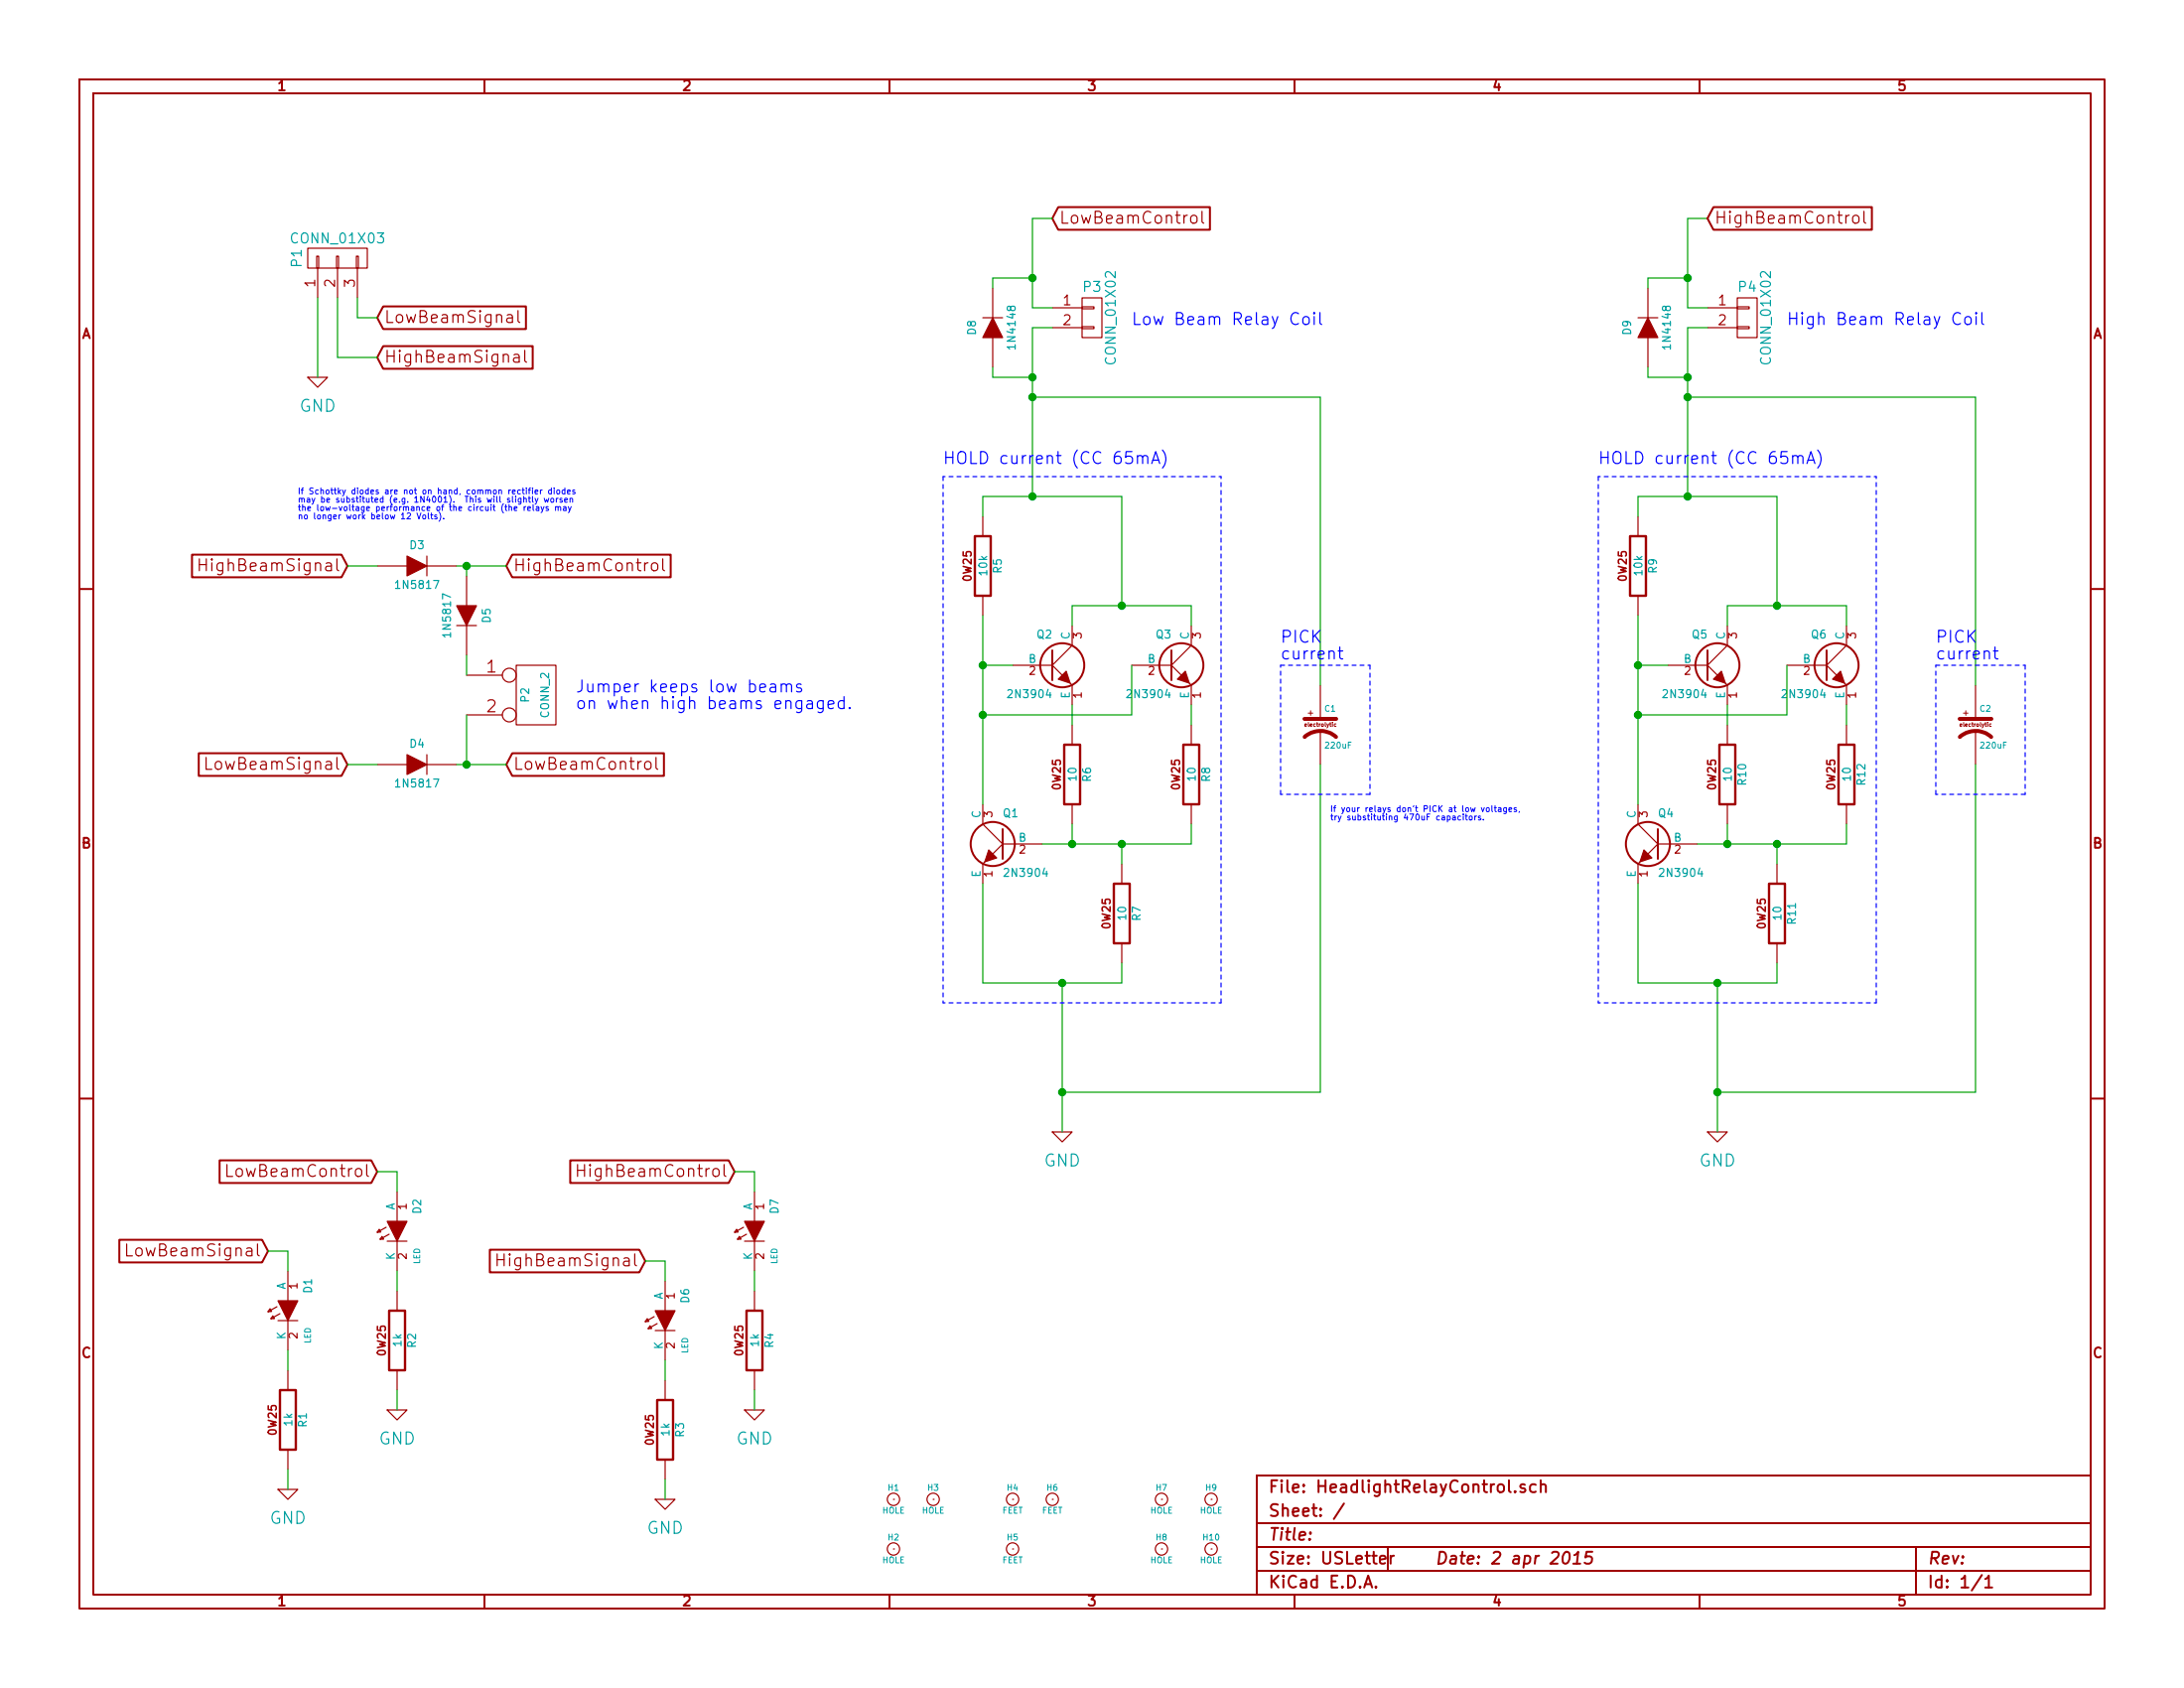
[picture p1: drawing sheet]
<svg xmlns="http://www.w3.org/2000/svg" width="279mm" height="216mm" viewBox="0 0 279 216" stroke-linecap="round" stroke-linejoin="round" font-family="sans-serif">
<g fill="none" stroke="#a00000" stroke-width=".25">
<path d="M10.2 10.2h259v195.5h-259zM11.9 11.9h255.6v192.1h-255.6zM62 10.2v1.7M113.8 10.2v1.7M165.6 10.2v1.7M217.4 10.2v1.7M49 39.2h18.3v2.9h-18.3l-.7-1.5zM135.4 26.5h19.4v2.9h-19.4l-.8-1.5zM219.2 26.5h20.3v2.9h-20.3l-.8-1.5zM49 44.3h19.1v2.9h-19.1l-.7-1.5zM10.2 75.3h1.7M24.6 70.9h19.1l.7 1.5-.7 1.4h-19.1z"/>
<path d="M65.5 70.9h20.3v2.9h-20.3l-.7-1.4zM267.5 75.3h1.7M25.4 96.3h18.3l.7 1.5-.7 1.4h-18.3zM65.5 96.3h19.4v2.9h-19.4l-.7-1.4zM134.6 83.2v3.8M149.9 83.2v3.8M218.4 83.2v3.8M233.7 83.2v3.8M128.3 106v3.9M212.1 106v3.9M10.2 140.5h1.7M15.3 158.6h18.2l.8 1.4-.8 1.5h-18.2z"/>
<path d="M28.1 148.4h19.4l.8 1.5-.8 1.4h-19.4zM62.7 159.8h19.1l.7 1.5-.7 1.4h-19.1zM72.9 148.4h20.3l.8 1.5-.8 1.4h-20.3zM267.5 140.5h1.7M160.8 194.8h106.7M160.8 197.9h106.7M167.6 196l.1 .1-.1 .1v-.1v-.1v.2M171.9 192.3l-1.3 2M176.5 199.5l.8-.1-.1-.3-.4-.1-.3 .2 .1 .7 .2 .1 .4-.1M177.5 197.9v3M177.9 199v1M178.3 199a.4 .4 0 0 0-.4 .3"/>
<path d="M193 189.3v1.4l.3 .2M193.8 190.7l.1 .1-.1 .1v-.1v-.1v.2M195.1 189.9l-.4-.1-.2 .3 .1 .2 .5 .1v.2v.2l-.2 .1-.4-.1M196.5 189.9a.48 .48 0 0 0-.7 .1l-.1 .6a.48 .48 0 0 0 .8 .2M197.1 190a.38 .38 0 0 1 .7 .1v.8M197.1 189.3v1.6M200.2 198.6a.35 .35 0 0 1 .3-.1 .35 .35 0 0 1 .3 .3 .87 .87 0 0 1-.6 1.2l-.1-.1a1.14 1.14 0 0 1 .1-1.3zM201.3 200h.9M201.4 198.9l.5-.4-.2 1.5M203.7 198.5h-.7l-.2 .7 .2-.1h.6l.1 .3-.2 .5a.62 .62 0 0 1-.8 0M245.1 197.9v6.1M267.5 188.7h-106.7v15.3"/>
<path d="M62 204v1.7M113.8 204v1.7M160.8 200.9h106.7M165.6 204v1.7M174.5 203l.5-1.5 .5 1.5M174.7 202.6h.7M176 202.9l.1 .1h-.1h-.1l.1-.1v.1M217.4 204v1.7M253.5 201.4l-1.3 2M254 202l.1-.1 .3-.4v1.5M254 203h.9"/>
<circle cx="135.9" cy="85.1" r="2.82"/>
<circle cx="151.1" cy="85.1" r="2.82"/>
<circle cx="219.7" cy="85.1" r="2.82"/>
<circle cx="234.9" cy="85.1" r="2.82"/>
<circle cx="127" cy="107.9" r="2.82"/>
<circle cx="210.8" cy="107.9" r="2.82"/>
</g>
<g fill="none" stroke="#a00000" stroke-width=".15">
<path d="M39.4 31.8h7.6v2.5h-7.6zM40.5 32.8h.3v1.5h-.3zM40.6 34.3v3.8M43.1 32.8h.2v1.5h-.2zM43.2 34.3v3.8M45.6 32.8h.2v1.5h-.2zM45.7 34.3v3.8M66.3 39.7v1.3l.2 .2M127 36.8v3.8M134.6 39.4h3.8M138.4 39.2h1.6v.3h-1.6zM138.4 38.1h2.6v5.1h-2.6z"/>
<path d="M152.4 27.7a.42 .42 0 0 1 .4-.2 .42 .42 0 0 1 .3 .3v.5a.43 .43 0 0 1-.4 .3 .43 .43 0 0 1-.4-.3zM153.8 27v1.3l.2 .2M210.8 36.8v3.8M218.4 39.4h3.8M222.2 39.2h1.6v.3h-1.6zM222.2 38.1h2.6v5.1h-2.6zM237.1 27.7a.42 .42 0 0 1 .4-.2 .42 .42 0 0 1 .3 .3v.5a.43 .43 0 0 1-.4 .3 .43 .43 0 0 1-.4-.3zM238.5 27v1.3l.2 .2M39.4 48.3h2.5l-1.3 1.2zM64.9 40.3l.1-.1 .5 .1 .1 .2v.7M65.6 40.6l-.6 .1a.3 .3 0 0 0-.2 .3 .3 .3 0 0 0 .2 .2h.6M65.8 45.4l.1-.1 .4 .1 .1 .1v.8"/>
<path d="M66.4 45.7h-.5a.3 .3 0 0 0-.2 .3 .3 .3 0 0 0 .2 .3h.5M67.1 44.8v1.3l.3 .2M125.7 40.6h2.6M127 43.2v3.8M134.6 41.9h3.8M138.4 41.8h1.6v.2h-1.6zM209.5 40.6h2.6M210.8 43.2v3.8M218.4 41.9h3.8M222.2 41.8h1.6v.2h-1.6zM25.5 71.5v1.5M25.5 72.2h.9"/>
<path d="M43.1 71.5v1.3l.2 .2M48.3 72.4h3.8M54.6 71.1v2.6M54.6 72.4h3.8M59.7 73.7v3.8M83.4 72.1a.42 .42 0 0 1 .4-.1 .42 .42 0 0 1 .4 .3v.4a.43 .43 0 0 1-.5 .3 .43 .43 0 0 1-.4-.3zM84.8 71.5v1.3l.2 .2M125.7 66v2.6M125.7 76.2v2.5M209.5 66v2.6M209.5 76.2v2.5M26.4 96.9v1.5h.7"/>
<path d="M43.1 96.9v1.3l.2 .2M48.3 97.8h3.8M54.6 96.5v2.6M54.6 97.8h3.8M58.4 80h2.6M59.7 80v3.8M59.7 86.4h4.6M59.7 91.4h4.6M66 85.1h5.1v7.6h-5.1zM82.6 97.5a.42 .42 0 0 1 .7 .2v.4a.43 .43 0 0 1-.4 .3 .43 .43 0 0 1-.4-.3v-.4zM83.9 96.9v1.3l.3 .2M129.5 85.1h5.1"/>
<path d="M134.6 85.1l1.3 1.3M136.9 87.4l.3 .2v2.6M137.2 80v2.6l-2.6 2.5M137.2 92.7v2.6M144.8 85.1h5.1M149.9 85.1l1.2 1.3M152.1 87.4l.3 .2v2.6M152.4 80v2.6l-2.5 2.5M152.4 92.7v2.6M168.9 87.6v4.3M168.9 93.5v4.3M213.4 85.1h5"/>
<path d="M218.4 85.1l1.3 1.3M220.7 87.4l.3 .2v2.6M221 80v2.6l-2.6 2.5M221 92.7v2.6M228.6 85.1h5.1M233.7 85.1l1.2 1.3M236 87.4l.2 .2v2.6M236.2 80v2.6l-2.5 2.5M236.2 92.7v2.6M252.7 87.6v4.3M252.7 93.5v4.3M125.7 102.9v2.5l2.6 2.6"/>
<path d="M126 110.2l-.3 .3v2.5M128.3 108l-1.3 1.2M128.3 108h5M137.2 102.9v2.5M143.5 110.5v2.5M152.4 102.9v2.5M209.5 102.9v2.5l2.6 2.6M209.8 110.2l-.3 .3v2.5M212.1 108l-1.3 1.2M212.1 108h5.1M221 102.9v2.5M227.3 110.5v2.5"/>
<path d="M236.2 102.9v2.5M143.5 120.7v2.5M227.3 120.7v2.5M16.2 159.1v1.5h.7M29 148.9v1.6h.8M32.9 159.1v1.3l.3 .2M46.9 148.9v1.4l.2 .2M48.9 158.1l.2 .4h-.5zM49.4 157l-1.1 .6 .2-.4 .2 .4h-.4M49.5 158.8h2.6M49.8 157.9l-1.2 .6M50.8 152.4v3.8"/>
<path d="M50.8 158.8v3.8M73.9 148.9v1.6M73.9 149.7h.9M92.6 148.9v1.4l.3 .2M94.6 158.1l.2 .4h-.4zM95.1 157l-1.1 .6 .2-.4 .2 .4h-.4M95.2 158.8h2.6M95.5 157.9l-1.1 .6M96.5 152.4v3.8M96.5 158.8v3.8M134.6 144.8h2.6l-1.3 1.3zM218.4 144.8h2.6l-1.3 1.3z"/>
<path d="M34.9 168.3l.2 .4h-.4zM35.4 167.1l-1.1 .7 .2-.4 .2 .3-.4 .1M35.6 168.9h2.5M35.8 168l-1.1 .7M36.8 162.6v3.8M36.8 168.9v3.8M36.8 175.3v2.5M50.8 165.1v2.5M50.8 175.3v2.5M63.6 160.4v1.5M63.6 161.1h.9M81.2 160.4v1.3l.2 .2"/>
<path d="M83.2 169.6l.2 .3h-.5zM83.7 168.4l-1.2 .6 .3-.3 .2 .3h-.4M83.8 170.2h2.6M84.1 169.3l-1.2 .6M85.1 163.8v3.8M85.1 170.2v3.8M85.1 176.5v2.6M96.5 165.1v2.5M96.5 175.3v2.5M35.6 190.5h2.5l-1.3 1.3zM36.8 185.4v2.6M49.5 180.3h2.6l-1.3 1.3z"/>
<path d="M83.8 191.8h2.6l-1.3 1.2zM85.1 186.7v2.5M95.2 180.3h2.6l-1.3 1.3zM114.3 198.1h.1M114.3 191.8h.1M119.4 191.8h.1M129.5 191.8h.1M129.5 198.1h.1M134.6 191.8h.1M148.6 191.8h.1M148.6 198.1h.1M154.9 191.8h.1"/>
<path d="M154.9 198.1h.1"/>
<circle cx="65.2" cy="86.4" r=".89"/>
<circle cx="65.2" cy="91.4" r=".89"/>
<circle cx="114.3" cy="191.8" r=".79"/>
<circle cx="114.3" cy="198.1" r=".79"/>
<circle cx="119.4" cy="191.8" r=".79"/>
<circle cx="129.5" cy="198.1" r=".79"/>
<circle cx="129.5" cy="191.8" r=".79"/>
<circle cx="134.6" cy="191.8" r=".79"/>
<circle cx="148.6" cy="198.1" r=".79"/>
<circle cx="148.6" cy="191.8" r=".79"/>
<circle cx="154.9" cy="191.8" r=".79"/>
<circle cx="154.9" cy="198.1" r=".79"/>
</g>
<g fill="#a00000" stroke="#a00000" stroke-width=".15">
<path d="M52.1 71.1l2.5 1.3-2.5 1.3z"/>
<path d="M52.1 96.5l2.5 1.3-2.5 1.3z"/>
<path d="M58.4 77.5h2.6l-1.3 2.5z"/>
<path d="M49.5 156.2h2.6l-1.3 2.6z"/>
<path d="M95.2 156.2h2.6l-1.3 2.6z"/>
<path d="M35.6 166.4h2.5l-1.3 2.5z"/>
<path d="M83.8 167.6h2.6l-1.3 2.6z"/>
<path d="M127 40.6l1.3 2.6h-2.6z"/>
<path d="M150.6 86.9l1-1 .5 1.5z"/>
<path d="M135.4 86.9l1-1 .5 1.5z"/>
<path d="M126.5 108.7l1 1-1.5 .5z"/>
<path d="M210.8 40.6l1.3 2.6h-2.6z"/>
<path d="M234.4 86.9l1.1-1 .5 1.5z"/>
<path d="M219.2 86.9l1-1 .5 1.5z"/>
<path d="M210.3 108.7l1 1-1.5 .5z"/>
</g>
<g fill="none" stroke="#00f" stroke-width=".15">
<path d="M168.1 40l-.1 .1h.1h.1l-.1-.1v.1M168.9 40v1.3l.2 .2M252.8 40l-.1 .1h.1h.1l-.1-.1v.1M253.5 40v1.3l.3 .2M145.5 58.4a.38 .38 0 0 1 .7 .1v.8M146.2 58.5a.35 .35 0 0 1 .3-.2 .35 .35 0 0 1 .3 .2v.8M147.3 59.3l.6-1.5 .5 1.5M147.5 58.9h.7M148.7 57.6a1.75 1.75 0 0 1 0 2.3M166.1 40.1a.58 .58 0 0 0-.6-.1 .58 .58 0 0 0-.3 .6 .63 .63 0 0 0 .2 .8 .63 .63 0 0 0 .7 0M166.8 40.6a.42 .42 0 0 1 .7 .2v.4a.43 .43 0 0 1-.4 .3 .43 .43 0 0 1-.4-.3v-.4zM168.1 40.5v1"/>
<path d="M229.3 58.4a.38 .38 0 0 1 .7 .1v.8M230 58.5a.35 .35 0 0 1 .3-.2 .35 .35 0 0 1 .4 .2v.8M231.2 59.3l.5-1.5 .5 1.5M231.3 58.9h.7M232.5 57.6a1.75 1.75 0 0 1 0 2.3M250.8 40.1a.58 .58 0 0 0-.7-.1 .58 .58 0 0 0-.3 .6 .63 .63 0 0 0 .2 .8 .63 .63 0 0 0 .8 0M251.4 40.6a.42 .42 0 0 1 .5-.1 .42 .42 0 0 1 .3 .3v.4a.43 .43 0 0 1-.4 .3 .43 .43 0 0 1-.4-.3zM252.8 40.5v1M98.6 87.6l.1-.1 .5 .1v.1v.8M99.2 87.9h-.5a.3 .3 0 0 0-.2 .3 .3 .3 0 0 0 .2 .3l.5-.1M99.9 87.6a.38 .38 0 0 1 .7 .1v.8M99.9 87.5v1"/>
<path d="M100.6 87.7a.35 .35 0 0 1 .3-.2 .35 .35 0 0 1 .4 .2v.8M102.5 87.6l-.4-.1-.2 .2 .1 .2 .5 .2 .1 .1-.1 .2-.1 .1-.5-.1M103.3 89.7l.1-.1 .5 .1v.1v.8M103.9 90h-.5a.3 .3 0 0 0-.2 .3 .3 .3 0 0 0 .2 .3h.5M105.3 89.6v1.3a.43 .43 0 0 1-.7 .2M105.3 89.7a.48 .48 0 0 0-.7 .1v.5a.48 .48 0 0 0 .7 .3M105.9 90.1l.8-.1-.1-.3-.4-.1-.3 .2 .1 .8h.2h.4M108 89.7a.48 .48 0 0 0-.7 .1l-.1 .5a.48 .48 0 0 0 .8 .3M108 89.1v1.5M108.7 90.5l.1 .1h-.1h-.1l.1-.1v.1M171.2 83.3h.6M171.4 82.8v1.3l.1 .1 .3 .1"/>
<path d="M255 83.3h.6M255.2 82.8v1.3l.1 .1 .3 .1"/>
</g>
<path d="M124.7 68.6h2v7.6h-2zM208.5 68.6h2.1v7.6h-2.1zM136.1 95.3h2.1v7.6h-2.1zM151.4 95.3h2v7.6h-2zM220 95.3h2v7.6h-2zM235.2 95.3h2v7.6h-2zM142.5 113h2v7.7h-2zM226.3 113h2v7.7h-2zM35.8 177.8h2v7.6h-2zM49.8 167.6h2v7.7h-2zM84.1 179.1h2v7.6h-2zM95.5 167.6h2v7.7h-2z" fill="none" stroke="#a00000" stroke-width=".3"/>
<path d="M166.9 91.9h4M166.9 94.3a3 3 0 0 1 4 0M250.7 91.9h4.1M250.7 94.3a3 3 0 0 1 4 0" fill="none" stroke="#a00000" stroke-width=".51"/>
<path d="M170.9 92.6h-.1l-.1 .1v.2h.2M254.7 92.6h-.1l-.1 .1 .1 .2h.1" fill="none" stroke="#a00000" stroke-width=".13"/>
<g fill="none" stroke="#00a000" stroke-width=".15">
<path d="M40.6 38.1v10.2M43.2 38.1v7.6h5.1M45.7 38.1v2.5h2.6M132.1 35.6h-5.1v1.2M134.6 27.9h-2.5v11.5h2.5M215.9 35.6h-5.1v1.2M218.4 27.9h-2.5v11.5h2.5M127 47v1.3h5.1M132.1 50.8h36.8v36.8M134.6 41.9h-2.5v21.6M210.8 47v1.3h5.1M215.9 50.8h36.8v36.8"/>
<path d="M218.4 41.9h-2.5v21.6M44.4 72.4h3.9M58.4 72.4h6.4M59.7 72.4v1.3M125.7 66v-2.5h17.8v14M125.7 78.7v24.2M209.5 66v-2.5h17.8v14M209.5 78.7v24.2M44.4 97.8h3.9M58.4 97.8h6.4M59.7 83.8v2.6M59.7 91.4v6.4"/>
<path d="M125.7 85.1h3.8M137.2 80v-2.5h15.2v2.5M137.2 90.2v2.5M144.8 85.1v6.3h-19.1M152.4 90.2v2.5M168.9 97.8v41.9h-33M209.5 85.1h3.9M221 80v-2.5h15.2v2.5M221 90.2v2.5M228.6 85.1v6.3h-19.1M236.2 90.2v2.5M252.7 97.8v41.9h-33"/>
<path d="M125.7 113v12.7h17.8v-2.5M137.2 105.4v2.6M143.5 108v2.5M152.4 105.4v2.6h-19.1M209.5 113v12.7h17.8v-2.5M221 105.4v2.6M227.3 108v2.5M236.2 105.4v2.6h-19M135.9 125.7v19.1M219.7 125.7v19.1M48.3 149.9h2.5v2.5M94 149.9h2.5v2.5"/>
<path d="M34.3 160h2.5v2.6M36.8 172.7v2.6M50.8 162.6v2.5M50.8 177.8v2.5M82.5 161.3h2.6v2.5M85.1 174v2.5M96.5 162.6v2.5M96.5 177.8v2.5M36.8 188v2.5M85.1 189.2v2.6"/>
</g>
<g fill="#00a000" stroke="#00a000" stroke-width=".25">
<circle cx="59.7" cy="72.4" r=".41"/>
<circle cx="59.7" cy="97.8" r=".41"/>
<circle cx="132.1" cy="35.6" r=".41"/>
<circle cx="132.1" cy="48.3" r=".41"/>
<circle cx="132.1" cy="63.5" r=".41"/>
<circle cx="143.5" cy="77.5" r=".41"/>
<circle cx="137.2" cy="108" r=".41"/>
<circle cx="143.5" cy="108" r=".41"/>
<circle cx="132.1" cy="50.8" r=".41"/>
<circle cx="135.9" cy="139.7" r=".41"/>
<circle cx="125.7" cy="85.1" r=".41"/>
<circle cx="125.7" cy="91.4" r=".41"/>
<circle cx="215.9" cy="35.6" r=".41"/>
<circle cx="215.9" cy="48.3" r=".41"/>
<circle cx="215.9" cy="63.5" r=".41"/>
<circle cx="227.3" cy="77.5" r=".41"/>
<circle cx="221" cy="108" r=".41"/>
<circle cx="227.3" cy="108" r=".41"/>
<circle cx="215.9" cy="50.8" r=".41"/>
<circle cx="219.7" cy="139.7" r=".41"/>
<circle cx="209.5" cy="85.1" r=".41"/>
<circle cx="209.5" cy="91.4" r=".41"/>
<circle cx="135.9" cy="125.7" r=".41"/>
<circle cx="219.7" cy="125.7" r=".41"/>
</g>
<g fill="none" stroke="#00f" stroke-width=".15" stroke-dasharray=".5" stroke-dashoffset=".3">
<path d="M120.6 61h35.6M156.2 61v67.3M204.5 61h35.5M240 61v67.3M163.8 85.1v16.5M175.3 85.1h-11.5M247.6 85.1v16.5M259.1 85.1h-11.5M163.8 101.6h11.5M175.3 101.6v-16.5M247.6 101.6h11.5M259.1 101.6v-16.5"/>
<path d="M120.6 128.3h35.6M120.6 128.3v-67.3M204.5 128.3h35.5M204.5 128.3v-67.3"/>
</g>
<g fill="none" stroke="#00f" stroke-width=".13">
<path d="M53.3 65.6l.3 .8 .2-.8M54.1 65.9h.1h.2v.4h-.3zM54.8 65.6v.7l.1 .1M55.2 65.6v.7l.2 .1M55.9 65.9h-.2l-.1 .1 .3 .3-.1 .1-.2-.1M56.2 65.5a.85 .85 0 0 1 0 1.2M56.7 66.3v.1M65.1 64.9l.1-.1h.2l.1 .5M65.8 65h.3v-.2h-.2l-.1 .1v.4h.3M66.6 62.7h-.3l-.1 .1 .1 .3h.3M66.6 63.7v.7l-.3 .1M66.6 63.8l-.2-.1-.1 .2 .1 .3h.2"/>
<path d="M66.8 62.7h.3M66.9 62.4v.7l.2 .1M67 63.8l.1-.1 .2 .1v.4M67 63.5v.7M67.1 64.8v.5M67.3 64.8l-.2 .1M67.3 62.4v.1M67.3 62.7v.5M67.5 65h.4l-.1-.2h-.2l-.1 .1v.4h.3M67.6 62.7h.3M67.6 63.7h.3M67.7 63.5v.6l.2 .1"/>
<path d="M67.9 62.4l-.2 .1v.7M68.1 62.4v.1M68.1 63.5v.6l.1 .1M68.1 62.7v.5M68.2 64.5v.7l.1 .1M68.5 62.9l.3-.1v-.1h-.2l-.1 .1v.3h.3M68.5 63.7l.1 .5M68.6 64.8h.3v.5M68.8 63.7l-.2 .7-.1 .1M68.9 65l-.3 .1v.2h.3M69.1 62.7v.5M69.2 64.8l.2 .5"/>
<path d="M69.4 62.7l-.3 .1M69.6 64.8l-.3 .7-.1 .1M69.6 63.7l.2 .5 .1-.3 .2 .3 .1-.5M70.1 64.8h-.1l-.2 .1 .4 .3-.1 .1h-.3M70.5 63.8l.1-.1 .2 .1v.4h-.3zM70.5 62.7h-.2l-.1 .1 .1 .3h.2M70.5 62.4v.8M70.9 62.4v.1M70.9 62.7v.5M71.1 64.9l.1-.1h.2v.5M71.1 64.8v.5M71.2 63.7v.5"/>
<path d="M71.2 62.7h.1h.3v.4h-.4zM71.4 63.7l-.2 .2M71.4 64.9l.1-.1 .2 .1v.4M71.9 63.8l-.2-.1-.1 .2 .4 .2-.2 .1h-.2M72.1 64.8h.3v.5M72.2 64l.4-.1v-.1l-.3-.1-.1 .1 .1 .4h.3M72.3 62.7h-.3l-.1 .1 .1 .3h.3M72.3 62.4v.8M72.4 65l-.3 .1v.2h.3M72.6 62.9l.3-.1v-.1h-.2l-.1 .1v.3h.3M72.7 64.8l.2 .5M72.9 63.8l.1-.1 .2 .1 .1 .4"/>
<path d="M72.9 63.7v.5M73.1 64.8l-.3 .7-.1 .1M73.5 62.7h-.1l-.1 .1 .3 .3-.1 .1-.2-.1M185.9 104.4h.3v.5M186.2 104.5l-.4 .2 .1 .2h.3M186.9 104.4h-.3l-.1 .1 .1 .4h.3M187.2 104.4v.5M187.6 104.1v.7l.1 .1M188 104.4h.1h.2v.5l-.3-.1zM188.7 104.4v.5M188.9 104.4l-.2 .1M189.4 104.4h-.2l-.1 .1 .4 .3-.2 .1h-.2"/>
<path d="M189.5 103.3l.2 .5 .2-.5M189.8 104.8v.1M190.2 103.4l.1-.1 .2 .1v.4l-.3-.1zM190.9 103v.7l.1 .1M191.2 103.3h.2M191.3 103v.7l.1 .1M191.7 103.4h.3v.4M192 103.5l-.3 .1v.2h.3M192.7 103.3v.7h-.3M192.7 103.4l-.2-.1-.1 .2v.3h.3M193 103.6l.4-.1v-.1l-.3-.1-.1 .1 .1 .4h.3M194 103.4l-.2-.1-.1 .2 .3 .2-.1 .1h-.2"/>
<path d="M194.4 103.8l-.1 .1"/>
</g>
<g font-size="2.1" fill="#a00000">
<text x="135.5" y="28.7">LowBeamControl</text>
<text x="219.4" y="28.7">HighBeamControl</text>
<text x="49.2" y="41.4">LowBeamSignal</text>
<text x="49.2" y="46.5">HighBeamSignal</text>
<text x="26.7" y="73.2">HighBeamSignal</text>
<text x="65.7" y="73.2">HighBeamControl</text>
<text x="62.3" y="86.1">1</text>
<text x="62.3" y="91.2">2</text>
<text x="27.2" y="98.6">LowBeamSignal</text>
<text x="65.7" y="98.6">LowBeamControl</text>
<text x="29.8" y="150.6">LowBeamControl</text>
<text x="75" y="150.6">HighBeamControl</text>
<text x="17" y="160.8">LowBeamSignal</text>
<text x="64.8" y="162.1">HighBeamSignal</text>
<text x="162.3" y="191">File: HeadlightRelayControl.sch</text>
<text x="162.3" y="197.1">Title:</text>
<text x="162.3" y="194.1">Sheet: /</text>
<text x="162.3" y="203.2">KiCad E.D.A.</text>
<text x="162.3" y="200.2">Size: USLetter</text>
<text x="183.6" y="200.2">Date: 2 apr 2015</text>
<text x="246.6" y="200.2">Rev:</text>
<text x="246.6" y="203.2">Id: 1/1</text>
</g>
<g font-size="2.1" fill="#00f">
<text x="144.8" y="41.7">Low Beam Relay Coil</text>
<text x="228.6" y="41.7">High Beam Relay Coil</text>
<text x="120.6" y="59.4">HOLD current (CC 65mA)</text>
<text x="204.5" y="59.4">HOLD current (CC 65mA)</text>
<text x="163.8" y="82.3">PICK</text>
<text x="247.6" y="82.3">PICK</text>
<text x="73.7" y="88.6">Jumper keeps low beams</text>
<text x="163.8" y="84.4">current</text>
<text x="247.6" y="84.4">current</text>
<text x="73.7" y="90.8">on when high beams engaged.</text>
</g>
<g font-size="2.1" fill="#00a0a0">
<text x="38.3" y="52.8">GND</text>
<text x="133.5" y="149.3">GND</text>
<text x="217.3" y="149.3">GND</text>
<text x="48.4" y="184.8">GND</text>
<text x="94.2" y="184.8">GND</text>
<text x="34.5" y="195">GND</text>
<text x="82.7" y="196.3">GND</text>
</g>
<g font-size="1.8" fill="#a00000">
<text x="35.6" y="11.7">1</text>
<text x="87.4" y="11.7">2</text>
<text x="139.2" y="11.7">3</text>
<text x="191" y="11.7">4</text>
<text x="242.8" y="11.7">5</text>
<text x="40.4" y="36.7" transform="rotate(-90 40.4 36.7)">1</text>
<text x="42.9" y="36.7" transform="rotate(-90 42.9 36.7)">2</text>
<text x="45.5" y="36.7" transform="rotate(-90 45.5 36.7)">3</text>
<text x="136" y="39.1">1</text>
<text x="136" y="41.7">2</text>
<text x="219.9" y="39.1">1</text>
<text x="219.9" y="41.7">2</text>
<text x="10.4" y="43.4">A</text>
<text x="267.7" y="43.4">A</text>
<text x="10.4" y="108.6">B</text>
<text x="267.7" y="108.6">B</text>
<text x="10.4" y="173.7">C</text>
<text x="267.7" y="173.7">C</text>
<text x="35.6" y="205.5">1</text>
<text x="87.4" y="205.5">2</text>
<text x="139.2" y="205.5">3</text>
<text x="191" y="205.5">4</text>
<text x="242.8" y="205.5">5</text>
</g>
<g font-size="1.8" fill="#00a0a0">
<text x="37.5" y="31.2">CONN_01X03</text>
<text x="38.7" y="34.1" transform="rotate(-90 38.7 34.1)">P1</text>
<text x="138.6" y="37.4">P3</text>
<text x="222.5" y="37.4">P4</text>
<text x="142.8" y="46.3" transform="rotate(-90 142.8 46.3)">CONN_01X02</text>
<text x="226.6" y="46.3" transform="rotate(-90 226.6 46.3)">CONN_01X02</text>
</g>
<g font-size="1.4" fill="#00a0a0">
<text x="124.9" y="42.8" transform="rotate(-90 124.9 42.8)">D8</text>
<text x="130" y="44.4" transform="rotate(-90 130 44.4)">1N4148</text>
<text x="208.7" y="42.8" transform="rotate(-90 208.7 42.8)">D9</text>
<text x="213.8" y="44.4" transform="rotate(-90 213.8 44.4)">1N4148</text>
<text x="52.5" y="70.3">D3</text>
<text x="50.9" y="75.4">1N5817</text>
<text x="126.3" y="73.5" transform="rotate(-90 126.3 73.5)">10k</text>
<text x="128.2" y="73.3" transform="rotate(-90 128.2 73.3)">R5</text>
<text x="210.2" y="73.5" transform="rotate(-90 210.2 73.5)">10k</text>
<text x="212" y="73.3" transform="rotate(-90 212 73.3)">R9</text>
<text x="57.7" y="81.2" transform="rotate(-90 57.7 81.2)">1N5817</text>
<text x="62.8" y="79.6" transform="rotate(-90 62.8 79.6)">D5</text>
<text x="132.7" y="81.7">Q2</text>
<text x="136.9" y="81.8" transform="rotate(-90 136.9 81.8)">C</text>
<text x="147.9" y="81.7">Q3</text>
<text x="152.1" y="81.8" transform="rotate(-90 152.1 81.8)">C</text>
<text x="216.5" y="81.7">Q5</text>
<text x="220.7" y="81.8" transform="rotate(-90 220.7 81.8)">C</text>
<text x="231.7" y="81.7">Q6</text>
<text x="236" y="81.8" transform="rotate(-90 236 81.8)">C</text>
<text x="67.7" y="89.8" transform="rotate(-90 67.7 89.8)">P2</text>
<text x="129.2" y="89.3">2N3904</text>
<text x="131.6" y="84.8">B</text>
<text x="136.9" y="89.4" transform="rotate(-90 136.9 89.4)">E</text>
<text x="144.4" y="89.3">2N3904</text>
<text x="146.8" y="84.8">B</text>
<text x="152.1" y="89.4" transform="rotate(-90 152.1 89.4)">E</text>
<text x="213" y="89.3">2N3904</text>
<text x="215.4" y="84.8">B</text>
<text x="220.7" y="89.4" transform="rotate(-90 220.7 89.4)">E</text>
<text x="228.3" y="89.3">2N3904</text>
<text x="230.6" y="84.8">B</text>
<text x="236" y="89.4" transform="rotate(-90 236 89.4)">E</text>
<text x="52.5" y="95.7">D4</text>
<text x="70.3" y="91.8" transform="rotate(-90 70.3 91.8)">CONN_2</text>
<text x="50.9" y="100.8">1N5817</text>
<text x="137.8" y="99.8" transform="rotate(-90 137.8 99.8)">10</text>
<text x="139.6" y="99.9" transform="rotate(-90 139.6 99.9)">R6</text>
<text x="153" y="99.8" transform="rotate(-90 153 99.8)">10</text>
<text x="154.9" y="99.9" transform="rotate(-90 154.9 99.9)">R8</text>
<text x="221.6" y="99.8" transform="rotate(-90 221.6 99.8)">10</text>
<text x="223.4" y="100.4" transform="rotate(-90 223.4 100.4)">R10</text>
<text x="236.8" y="99.8" transform="rotate(-90 236.8 99.8)">10</text>
<text x="238.7" y="100.4" transform="rotate(-90 238.7 100.4)">R12</text>
<text x="125.5" y="104.6" transform="rotate(-90 125.5 104.6)">C</text>
<text x="128.3" y="104.6">Q1</text>
<text x="130.3" y="107.7">B</text>
<text x="209.3" y="104.6" transform="rotate(-90 209.3 104.6)">C</text>
<text x="212.2" y="104.6">Q4</text>
<text x="214.1" y="107.7">B</text>
<text x="125.5" y="112.2" transform="rotate(-90 125.5 112.2)">E</text>
<text x="128.8" y="112.2">2N3904</text>
<text x="209.3" y="112.2" transform="rotate(-90 209.3 112.2)">E</text>
<text x="212.6" y="112.2">2N3904</text>
<text x="144.1" y="117.6" transform="rotate(-90 144.1 117.6)">10</text>
<text x="146" y="117.7" transform="rotate(-90 146 117.7)">R7</text>
<text x="227.9" y="117.6" transform="rotate(-90 227.9 117.6)">10</text>
<text x="229.8" y="118.1" transform="rotate(-90 229.8 118.1)">R11</text>
<text x="50.5" y="154.8" transform="rotate(-90 50.5 154.8)">A</text>
<text x="53.9" y="155.2" transform="rotate(-90 53.9 155.2)">D2</text>
<text x="96.3" y="154.8" transform="rotate(-90 96.3 154.8)">A</text>
<text x="99.6" y="155.2" transform="rotate(-90 99.6 155.2)">D7</text>
<text x="50.5" y="161.2" transform="rotate(-90 50.5 161.2)">K</text>
<text x="96.3" y="161.2" transform="rotate(-90 96.3 161.2)">K</text>
<text x="36.6" y="165" transform="rotate(-90 36.6 165)">A</text>
<text x="40" y="165.4" transform="rotate(-90 40 165.4)">D1</text>
<text x="84.8" y="166.2" transform="rotate(-90 84.8 166.2)">A</text>
<text x="88.2" y="166.6" transform="rotate(-90 88.2 166.6)">D6</text>
<text x="36.6" y="171.3" transform="rotate(-90 36.6 171.3)">K</text>
<text x="51.4" y="172.2" transform="rotate(-90 51.4 172.2)">1k</text>
<text x="53.3" y="172.3" transform="rotate(-90 53.3 172.3)">R2</text>
<text x="84.8" y="172.6" transform="rotate(-90 84.8 172.6)">K</text>
<text x="97.1" y="172.2" transform="rotate(-90 97.1 172.2)">1k</text>
<text x="99" y="172.3" transform="rotate(-90 99 172.3)">R4</text>
<text x="37.4" y="182.4" transform="rotate(-90 37.4 182.4)">1k</text>
<text x="39.3" y="182.5" transform="rotate(-90 39.3 182.5)">R1</text>
<text x="85.7" y="183.6" transform="rotate(-90 85.7 183.6)">1k</text>
<text x="87.6" y="183.8" transform="rotate(-90 87.6 183.8)">R3</text>
</g>
<g font-size="1.4" fill="#a00000">
<text x="124.3" y="74.2" transform="rotate(-90 124.3 74.2)">0W25</text>
<text x="208.2" y="74.2" transform="rotate(-90 208.2 74.2)">0W25</text>
<text x="138.4" y="81.7" transform="rotate(-90 138.4 81.7)">3</text>
<text x="153.7" y="81.7" transform="rotate(-90 153.7 81.7)">3</text>
<text x="222.2" y="81.7" transform="rotate(-90 222.2 81.7)">3</text>
<text x="237.5" y="81.7" transform="rotate(-90 237.5 81.7)">3</text>
<text x="131.7" y="86.4">2</text>
<text x="138.4" y="89.3" transform="rotate(-90 138.4 89.3)">1</text>
<text x="146.9" y="86.4">2</text>
<text x="153.7" y="89.3" transform="rotate(-90 153.7 89.3)">1</text>
<text x="215.5" y="86.4">2</text>
<text x="222.2" y="89.3" transform="rotate(-90 222.2 89.3)">1</text>
<text x="230.8" y="86.4">2</text>
<text x="237.5" y="89.3" transform="rotate(-90 237.5 89.3)">1</text>
<text x="135.8" y="100.9" transform="rotate(-90 135.8 100.9)">0W25</text>
<text x="151" y="100.9" transform="rotate(-90 151 100.9)">0W25</text>
<text x="219.6" y="100.9" transform="rotate(-90 219.6 100.9)">0W25</text>
<text x="234.8" y="100.9" transform="rotate(-90 234.8 100.9)">0W25</text>
<text x="127" y="104.5" transform="rotate(-90 127 104.5)">3</text>
<text x="210.8" y="104.5" transform="rotate(-90 210.8 104.5)">3</text>
<text x="127" y="112.1" transform="rotate(-90 127 112.1)">1</text>
<text x="130.4" y="109.2">2</text>
<text x="210.8" y="112.1" transform="rotate(-90 210.8 112.1)">1</text>
<text x="214.2" y="109.2">2</text>
<text x="142.1" y="118.7" transform="rotate(-90 142.1 118.7)">0W25</text>
<text x="225.9" y="118.7" transform="rotate(-90 225.9 118.7)">0W25</text>
<text x="52.1" y="154.7" transform="rotate(-90 52.1 154.7)">1</text>
<text x="97.8" y="154.7" transform="rotate(-90 97.8 154.7)">1</text>
<text x="52.1" y="161" transform="rotate(-90 52.1 161)">2</text>
<text x="97.8" y="161" transform="rotate(-90 97.8 161)">2</text>
<text x="38.1" y="164.8" transform="rotate(-90 38.1 164.8)">1</text>
<text x="86.4" y="166.1" transform="rotate(-90 86.4 166.1)">1</text>
<text x="38.1" y="171.2" transform="rotate(-90 38.1 171.2)">2</text>
<text x="49.4" y="173.3" transform="rotate(-90 49.4 173.3)">0W25</text>
<text x="86.4" y="172.5" transform="rotate(-90 86.4 172.5)">2</text>
<text x="95.1" y="173.3" transform="rotate(-90 95.1 173.3)">0W25</text>
<text x="35.4" y="183.5" transform="rotate(-90 35.4 183.5)">0W25</text>
<text x="83.7" y="184.7" transform="rotate(-90 83.7 184.7)">0W25</text>
</g>
<g font-size="1.1" fill="#00f">
<text x="38.1" y="63.2">If Schottky diodes are not on hand, common rectifier diodes</text>
<text x="38.1" y="64.3">may be substituted (e.g. 1N4001). This will slightly worsen</text>
<text x="38.1" y="65.4">the low-voltage performance of the circuit (the relays may</text>
<text x="38.1" y="66.4">no longer work below 12 Volts).</text>
<text x="170.2" y="103.9">If your relays don't PICK at low voltages,</text>
<text x="170.2" y="105">try substituting 470uF capacitors.</text>
</g>
<g font-size="1.1" fill="#a00000">
<text x="167.3" y="91.6">+</text>
<text x="251.2" y="91.6">+</text>
</g>
<g font-size="1.1" fill="#00a0a0">
<text x="169.5" y="91.1">C1</text>
<text x="169.7" y="95.8">220uF</text>
<text x="253.3" y="91.1">C2</text>
<text x="253.5" y="95.8">220uF</text>
<text x="53.8" y="161.7" transform="rotate(-90 53.8 161.7)">LED</text>
<text x="99.5" y="161.7" transform="rotate(-90 99.5 161.7)">LED</text>
<text x="39.8" y="171.9" transform="rotate(-90 39.8 171.9)">LED</text>
<text x="88.1" y="173.2" transform="rotate(-90 88.1 173.2)">LED</text>
<text x="113.6" y="190.7">H1</text>
<text x="118.7" y="190.7">H3</text>
<text x="128.9" y="190.7">H4</text>
<text x="134" y="190.7">H6</text>
<text x="147.9" y="190.7">H7</text>
<text x="154.3" y="190.7">H9</text>
<text x="112.8" y="193.6">HOLE</text>
<text x="113.6" y="197.1">H2</text>
<text x="117.9" y="193.6">HOLE</text>
<text x="128.2" y="193.6">FEET</text>
<text x="128.9" y="197.1">H5</text>
<text x="133.3" y="193.6">FEET</text>
<text x="147.1" y="193.6">HOLE</text>
<text x="147.9" y="197.1">H8</text>
<text x="153.5" y="193.6">HOLE</text>
<text x="154" y="197.1">H10</text>
<text x="112.8" y="200">HOLE</text>
<text x="128.2" y="200">FEET</text>
<text x="147.1" y="200">HOLE</text>
<text x="153.5" y="200">HOLE</text>
</g>
<g font-size=".7" fill="#a00000">
<text x="167.1" y="93">electrolytic</text>
<text x="250.9" y="93">electrolytic</text>
</g>
</svg>
